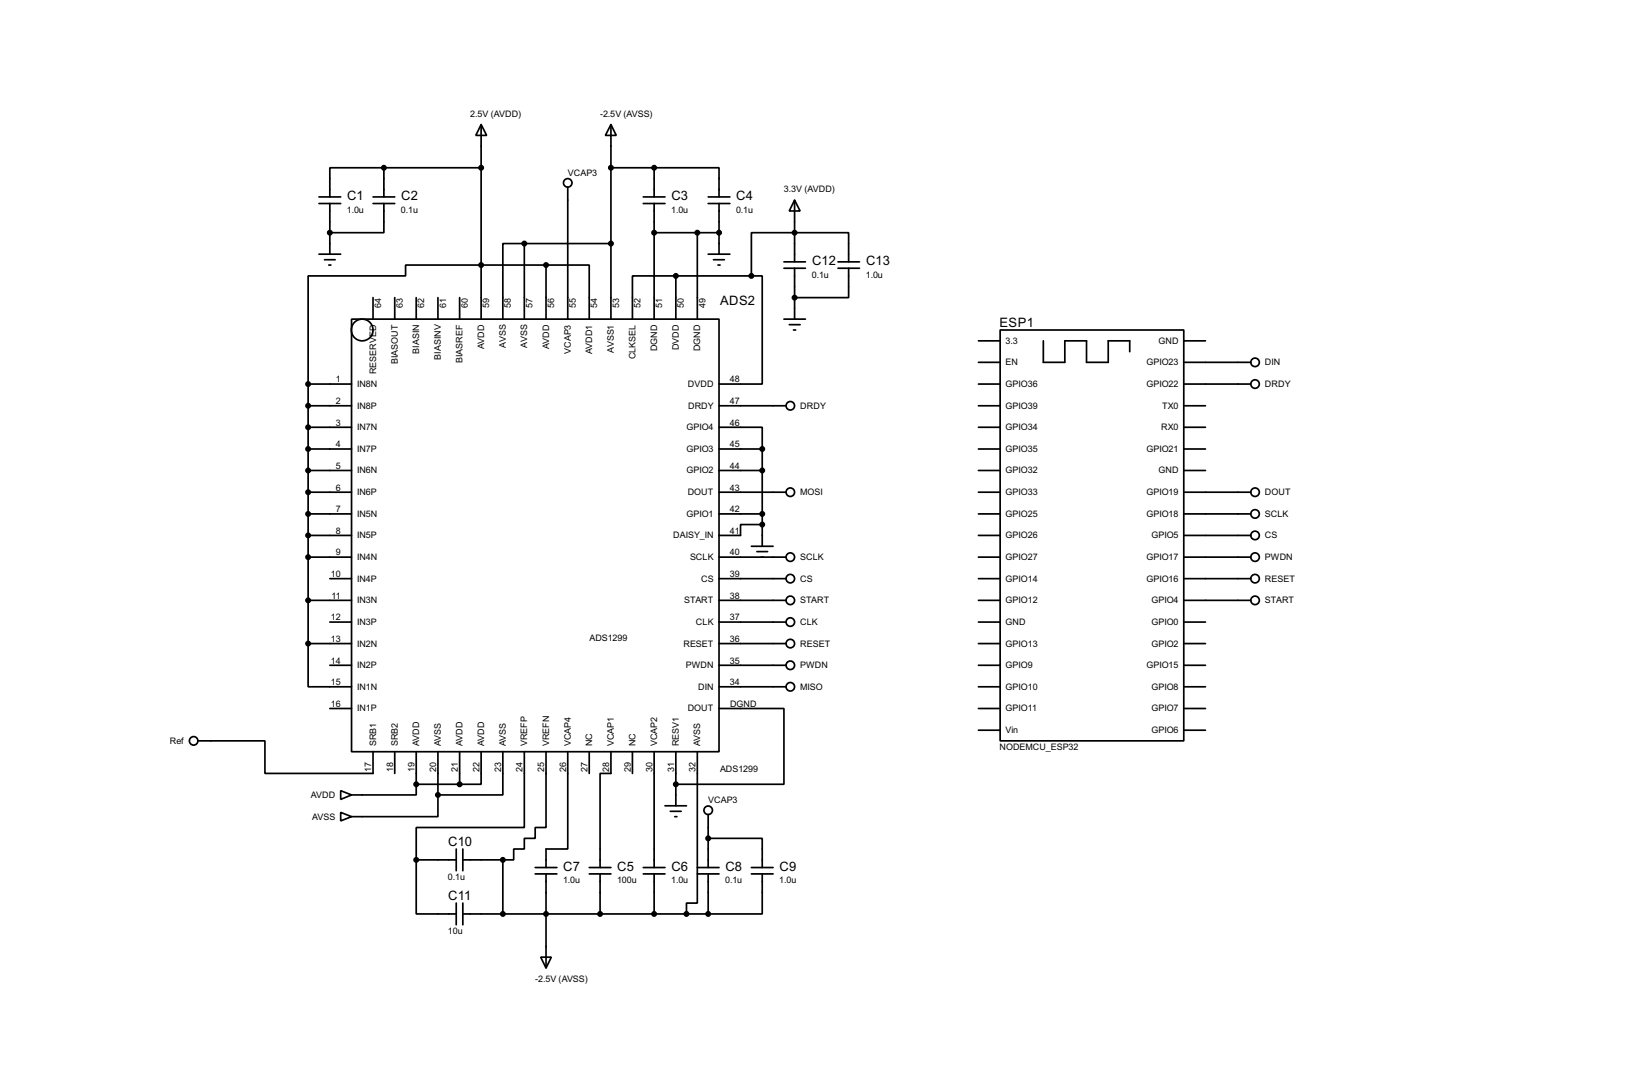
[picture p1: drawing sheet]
<svg xmlns="http://www.w3.org/2000/svg" width="383mm" height="256mm" viewBox="0 0 383 256" stroke-linecap="round" stroke-linejoin="round" font-family="sans-serif">
<g fill="none" stroke="#000" stroke-width=".4">
<path d="M90.2 39.4h-12.7v6.9M90.2 39.4v6.9M90.2 39.4h22.9M113.1 29.3l1.3 2.5h-2.6zM113.1 29.3v45.7M143.6 29.3l1.2 2.5h-2.5zM143.6 39.4h10.1M143.6 29.3v45.7M153.7 39.4h15.3v6.9M153.7 39.4v6.9M75 47.8h5.1M75 46.3h5.1"/>
<path d="M75 59.7h5.1M77.5 47.8v11.9M87.7 47.8h5.1M87.7 46.3h5.1M90.2 47.8v6.9h-12.7M123.2 57.2h-5v17.8M123.2 57.2h20.4M123.2 57.2v17.8M133.4 44v31M151.2 47.8h5.1M151.2 46.3h5.1M153.7 47.8v27.2"/>
<path d="M153.7 54.7h15.3M163.9 54.7v20.3M166.4 47.8h5.1M166.4 46.3h5.1M166.4 59.7h5.1M169 47.8v11.9M186.7 47l1.3 2.6h-2.5zM186.7 47v14.5M76.3 61h2.5M77.3 62.3h.5M82.6 75h86.4v101.6h-86.4zM87.7 69.9v5.1"/>
<path d="M92.8 69.9v5.1M97.8 69.9v5.1M102.9 69.9v5.1M108 69.9v5.1M128.3 62.3h-33v2.5h-22.9v25.4M128.3 62.3h10.2v12.7M128.3 62.3v12.7M158.8 64.8h-10.2v10.2M158.8 64.8v10.2M158.8 64.8h17.8M167.7 61h2.5M168.7 62.3h.5"/>
<path d="M176.6 64.8h2.5v25.4h-10.1M184.2 63h5.1M184.2 61.5h5.1M184.2 75h5.1M185.5 76.3h2.5M186.5 77.5h.5M186.7 63v12M196.9 63h5.1M196.9 61.5h5.1M199.4 61.5v-6.8h-22.8v10.1M199.4 63v6.9h-12.7M235 77.5h43.2v96.5h-43.2z"/>
<path d="M72.4 90.2h10.2M72.4 95.3h10.2M72.4 90.2v61M169 95.3h15.7M229.9 85.1h5.1M229.9 90.2h5.1M229.9 95.3h5.1M229.9 80.1h5.1M245.2 80.1v5h5v-5h5.1v5h5.1v-5h5.1v2.5M278.2 85.1h15.7M278.2 90.2h15.7M278.2 95.3h5.1"/>
<path d="M278.2 80.1h5.1M72.4 115.6h10.2M72.4 110.5h10.2M72.4 105.5h10.2M72.4 100.4h10.2M169 100.4h10.1v5.1M169 115.6h15.7M169 110.5h10.1M169 105.5h10.1M179.1 105.5v22.8M229.9 115.6h5.1M229.9 110.5h5.1"/>
<path d="M229.9 105.5h5.1M229.9 100.4h5.1M278.2 115.6h15.7M278.2 110.5h5.1M278.2 105.5h5.1M278.2 100.4h5.1M72.4 120.7h10.2M72.4 125.8h10.2M72.4 130.9h10.2M77.5 135.9h5.1M169 120.7h10.1M169 130.9h15.7"/>
<path d="M169 135.9h15.7M176.6 128.3h5.1M177.9 129.6h2.5M179.1 123.2h-5.1v2.6h-5M229.9 120.7h5.1M229.9 125.8h5.1M229.9 130.9h5.1M229.9 135.9h5.1M278.2 120.7h15.7M278.2 125.8h15.7M278.2 130.9h15.7M278.2 135.9h15.7"/>
<path d="M72.4 151.2v10.1h10.2M72.4 141h10.2M72.4 151.2h10.2M77.5 156.3h5.1M77.5 146.1h5.1M169 141h15.7M169 151.2h15.7M169 156.3h15.7M169 146.1h15.7M229.9 141h5.1M229.9 151.2h5.1M229.9 156.3h5.1"/>
<path d="M229.9 146.1h5.1M278.2 141h15.7M278.2 151.2h5.1M278.2 156.3h5.1M278.2 146.1h5.1M46.5 174h15.8v7.7h25.4v-5.1M77.5 166.4h5.1M92.8 176.6v5.1M97.8 176.6v7.6M102.9 176.6v10.1M108 176.6v7.6M113.1 176.6v7.6h-5.1"/>
<path d="M118.2 176.6v10.1h-15.3M123.2 176.6v17.8h-25.4v7.6M128.3 176.6v17.8h-2.5v2.5h-2.6v2.5h-2.5v2.6h-2.5M133.4 176.6v22.8h-5.1v4.4M138.5 176.6v5.1M143.6 176.6v5.1h-2.6v22.1M148.6 176.6v5.1M153.7 176.6v27.2M158.8 176.6v12.7M163.9 176.6v35.5h-2.6v2.6M169 166.4h15.2v17.8h-25.4M169 161.3h15.7"/>
<path d="M229.9 161.3h5.1M229.9 166.4h5.1M229.9 171.5h5.1M278.2 161.3h5.1M278.2 166.4h5.1M278.2 171.5h5.1M80.1 185.7l2.5 1-2.5 1.1zM80.1 190.8l2.5 1-2.5 1zM97.8 184.2v2.5h-15.2M97.8 184.2h10.2M102.9 186.7v5.1h-20.3M107.2 199.4v5.1"/>
<path d="M108.8 199.4v5.1M156.3 189.3h5M157.5 190.6h2.6M158.6 191.8h.5M166.4 196.9h12.7v6.9M166.4 191.3v12.5M97.8 202v12.7h9.4M97.8 202h9.4M107.2 212.1v5.1M108.8 214.7h57.6M108.8 202h9.4M108.8 212.1v5.1"/>
<path d="M118.2 202v12.7M125.8 205.3h5.1M125.8 203.8h5.1M128.3 205.3v22.1M138.5 205.3h5.1M138.5 203.8h5.1M141 205.3v9.4M151.2 205.3h5.1M151.2 203.8h5.1M153.7 205.3v9.4M163.9 205.3h5.1M163.9 203.8h5.1"/>
<path d="M166.4 205.3v9.4M176.6 205.3h5.1M176.6 203.8h5.1M179.1 205.3v9.4h-12.7M127.1 224.8h2.5l-1.3 2.6z"/>
<circle cx="133.4" cy="43" r="1"/>
<circle cx="85.1" cy="77.5" r="2.55"/>
<circle cx="185.7" cy="95.3" r="1"/>
<circle cx="294.9" cy="90.2" r="1"/>
<circle cx="294.9" cy="85.1" r="1"/>
<circle cx="185.7" cy="115.6" r="1"/>
<circle cx="294.9" cy="115.6" r="1"/>
<circle cx="185.7" cy="130.9" r="1"/>
<circle cx="185.7" cy="135.9" r="1"/>
<circle cx="294.9" cy="125.8" r="1"/>
<circle cx="294.9" cy="135.9" r="1"/>
<circle cx="294.9" cy="130.9" r="1"/>
<circle cx="294.9" cy="120.7" r="1"/>
<circle cx="185.7" cy="151.2" r="1"/>
<circle cx="185.7" cy="156.3" r="1"/>
<circle cx="185.7" cy="141" r="1"/>
<circle cx="185.7" cy="146.1" r="1"/>
<circle cx="294.9" cy="141" r="1"/>
<circle cx="45.5" cy="174" r="1"/>
<circle cx="185.7" cy="161.3" r="1"/>
<circle cx="166.4" cy="190.3" r="1"/>
</g>
<g fill="#000" stroke="#000" stroke-width=".4">
<circle cx="90.2" cy="39.4" r=".5"/>
<circle cx="113" cy="39.4" r=".5"/>
<circle cx="143.5" cy="39.4" r=".5"/>
<circle cx="153.7" cy="39.4" r=".5"/>
<circle cx="77.5" cy="54.7" r=".5"/>
<circle cx="123.2" cy="57.2" r=".5"/>
<circle cx="143.5" cy="57.2" r=".5"/>
<circle cx="153.7" cy="54.7" r=".5"/>
<circle cx="163.8" cy="54.7" r=".5"/>
<circle cx="168.9" cy="54.7" r=".5"/>
<circle cx="186.7" cy="54.7" r=".5"/>
<circle cx="113" cy="62.3" r=".5"/>
<circle cx="128.3" cy="62.3" r=".5"/>
<circle cx="158.8" cy="64.8" r=".5"/>
<circle cx="176.5" cy="64.8" r=".5"/>
<circle cx="186.7" cy="69.9" r=".5"/>
<circle cx="72.4" cy="95.3" r=".5"/>
<circle cx="72.4" cy="90.2" r=".5"/>
<circle cx="72.4" cy="115.6" r=".5"/>
<circle cx="72.4" cy="110.5" r=".5"/>
<circle cx="72.4" cy="105.5" r=".5"/>
<circle cx="72.4" cy="100.4" r=".5"/>
<circle cx="179.1" cy="110.5" r=".5"/>
<circle cx="179.1" cy="105.5" r=".5"/>
<circle cx="72.4" cy="130.9" r=".5"/>
<circle cx="72.4" cy="120.7" r=".5"/>
<circle cx="72.4" cy="125.8" r=".5"/>
<circle cx="179.1" cy="120.7" r=".5"/>
<circle cx="179.1" cy="123.2" r=".5"/>
<circle cx="72.4" cy="151.2" r=".5"/>
<circle cx="72.4" cy="141" r=".5"/>
<circle cx="97.8" cy="184.2" r=".5"/>
<circle cx="102.9" cy="186.7" r=".5"/>
<circle cx="108" cy="184.2" r=".5"/>
<circle cx="158.8" cy="184.2" r=".5"/>
<circle cx="166.4" cy="196.9" r=".5"/>
<circle cx="97.8" cy="202" r=".5"/>
<circle cx="118.1" cy="202" r=".5"/>
<circle cx="118.1" cy="214.7" r=".5"/>
<circle cx="128.3" cy="214.7" r=".5"/>
<circle cx="141" cy="214.7" r=".5"/>
<circle cx="153.7" cy="214.7" r=".5"/>
<circle cx="161.3" cy="214.7" r=".5"/>
<circle cx="166.4" cy="214.7" r=".5"/>
</g>
<g font-size="3.4">
<text x="81.6" y="47.1">C1</text>
<text x="94.3" y="47.1">C2</text>
<text x="157.8" y="47.1">C3</text>
<text x="173" y="47.1">C4</text>
<text x="190.8" y="62.2">C12</text>
<text x="203.5" y="62.2">C13</text>
<text x="169.2" y="71.6">ADS2</text>
<text x="234.9" y="76.7">ESP1</text>
<text x="105.3" y="198.6">C10</text>
<text x="132.4" y="204.5">C7</text>
<text x="145.1" y="204.5">C5</text>
<text x="157.8" y="204.5">C6</text>
<text x="170.5" y="204.5">C8</text>
<text x="183.2" y="204.5">C9</text>
<text x="105.3" y="211.3">C11</text>
</g>
<g font-size="2.4">
<text x="110.5" y="27.4">2.5V (AVDD)</text>
<text x="141" y="27.4">-2.5V (AVSS)</text>
<text x="133.4" y="41.3">VCAP3</text>
<text x="184.2" y="45.2">3.3V (AVDD)</text>
<text x="81.5" y="50">1.0u</text>
<text x="94.2" y="50">0.1u</text>
<text x="157.7" y="50">1.0u</text>
<text x="173" y="50">0.1u</text>
<text x="190.8" y="65.3">0.1u</text>
<text x="203.5" y="65.3">1.0u</text>
<text x="89.6" y="72.4" transform="rotate(-90 89.6 72.4)">64</text>
<text x="94.7" y="72.4" transform="rotate(-90 94.7 72.4)">63</text>
<text x="99.7" y="72.4" transform="rotate(-90 99.7 72.4)">62</text>
<text x="104.8" y="72.4" transform="rotate(-90 104.8 72.4)">61</text>
<text x="109.9" y="72.4" transform="rotate(-90 109.9 72.4)">60</text>
<text x="115" y="72.4" transform="rotate(-90 115 72.4)">59</text>
<text x="120.1" y="72.4" transform="rotate(-90 120.1 72.4)">58</text>
<text x="125.1" y="72.4" transform="rotate(-90 125.1 72.4)">57</text>
<text x="130.2" y="72.4" transform="rotate(-90 130.2 72.4)">56</text>
<text x="135.3" y="72.4" transform="rotate(-90 135.3 72.4)">55</text>
<text x="140.4" y="72.4" transform="rotate(-90 140.4 72.4)">54</text>
<text x="145.5" y="72.4" transform="rotate(-90 145.5 72.4)">53</text>
<text x="150.5" y="72.4" transform="rotate(-90 150.5 72.4)">52</text>
<text x="155.6" y="72.4" transform="rotate(-90 155.6 72.4)">51</text>
<text x="160.7" y="72.4" transform="rotate(-90 160.7 72.4)">50</text>
<text x="165.8" y="72.4" transform="rotate(-90 165.8 72.4)">49</text>
<text x="98.5" y="83.1" transform="rotate(-90 98.5 83.1)">BIASIN</text>
<text x="113.8" y="82" transform="rotate(-90 113.8 82)">AVDD</text>
<text x="118.9" y="81.7" transform="rotate(-90 118.9 81.7)">AVSS</text>
<text x="123.9" y="81.7" transform="rotate(-90 123.9 81.7)">AVSS</text>
<text x="129" y="82" transform="rotate(-90 129 82)">AVDD</text>
<text x="134.1" y="83.1" transform="rotate(-90 134.1 83.1)">VCAP3</text>
<text x="139.2" y="83.1" transform="rotate(-90 139.2 83.1)">AVDD1</text>
<text x="144.3" y="82.8" transform="rotate(-90 144.3 82.8)">AVSS1</text>
<text x="154.4" y="82.5" transform="rotate(-90 154.4 82.5)">DGND</text>
<text x="159.5" y="82.3" transform="rotate(-90 159.5 82.3)">DVDD</text>
<text x="164.6" y="82.5" transform="rotate(-90 164.6 82.5)">DGND</text>
<text x="236.3" y="80.8">3.3</text>
<text x="272.2" y="80.8">GND</text>
<text x="78.9" y="89.8">1</text>
<text x="88.4" y="87.9" transform="rotate(-90 88.4 87.9)">RESERVED</text>
<text x="93.5" y="85.5" transform="rotate(-90 93.5 85.5)">BIASOUT</text>
<text x="103.6" y="84.5" transform="rotate(-90 103.6 84.5)">BIASINV</text>
<text x="108.7" y="85.2" transform="rotate(-90 108.7 85.2)">BIASREF</text>
<text x="149.3" y="84.4" transform="rotate(-90 149.3 84.4)">CLKSEL</text>
<text x="171.5" y="89.8">48</text>
<text x="236.3" y="85.8">EN</text>
<text x="269.4" y="85.8">GPIO23</text>
<text x="297.2" y="85.8">DIN</text>
<text x="78.9" y="94.9">2</text>
<text x="83.9" y="90.9">IN8N</text>
<text x="161.6" y="90.9">DVDD</text>
<text x="171.5" y="94.9">47</text>
<text x="236.3" y="90.9">GPIO36</text>
<text x="269.4" y="90.9">GPIO22</text>
<text x="297.2" y="90.9">DRDY</text>
<text x="78.9" y="100">3</text>
<text x="83.9" y="96">IN8P</text>
<text x="83.9" y="101.1">IN7N</text>
<text x="161.3" y="101.1">GPIO4</text>
<text x="161.7" y="96">DRDY</text>
<text x="171.5" y="100">46</text>
<text x="188" y="96">DRDY</text>
<text x="236.3" y="96">GPIO39</text>
<text x="236.3" y="101.1">GPIO34</text>
<text x="272.8" y="101.1">RX0</text>
<text x="273" y="96">TX0</text>
<text x="78.9" y="105.1">4</text>
<text x="83.9" y="106.2">IN7P</text>
<text x="161.3" y="106.2">GPIO3</text>
<text x="171.5" y="105.1">45</text>
<text x="236.3" y="106.2">GPIO35</text>
<text x="269.4" y="106.2">GPIO21</text>
<text x="78.9" y="110.1">5</text>
<text x="83.9" y="111.2">IN6N</text>
<text x="161.3" y="111.2">GPIO2</text>
<text x="171.5" y="110.1">44</text>
<text x="236.3" y="111.2">GPIO32</text>
<text x="272.2" y="111.2">GND</text>
<text x="78.9" y="115.2">6</text>
<text x="83.9" y="116.3">IN6P</text>
<text x="161.6" y="116.3">DOUT</text>
<text x="171.5" y="115.2">43</text>
<text x="188" y="116.3">MOSI</text>
<text x="236.3" y="116.3">GPIO33</text>
<text x="269.4" y="116.3">GPIO19</text>
<text x="297.2" y="116.3">DOUT</text>
<text x="78.9" y="120.3">7</text>
<text x="78.9" y="125.4">8</text>
<text x="83.9" y="121.4">IN5N</text>
<text x="161.3" y="121.4">GPIO1</text>
<text x="171.5" y="120.3">42</text>
<text x="171.5" y="125.4">41</text>
<text x="236.3" y="121.4">GPIO25</text>
<text x="269.4" y="121.4">GPIO18</text>
<text x="297.2" y="121.4">SCLK</text>
<text x="78.9" y="130.5">9</text>
<text x="83.9" y="126.5">IN5P</text>
<text x="83.9" y="131.6">IN4N</text>
<text x="158.2" y="126.5">DAISY_IN</text>
<text x="162.1" y="131.6">SCLK</text>
<text x="171.5" y="130.5">40</text>
<text x="188" y="131.6">SCLK</text>
<text x="236.3" y="126.5">GPIO26</text>
<text x="236.3" y="131.6">GPIO27</text>
<text x="269.4" y="131.6">GPIO17</text>
<text x="270.5" y="126.5">GPIO5</text>
<text x="297.2" y="126.5">CS</text>
<text x="297.2" y="131.6">PWDN</text>
<text x="77.8" y="135.5">10</text>
<text x="83.9" y="136.6">IN4P</text>
<text x="164.7" y="136.6">CS</text>
<text x="171.5" y="135.5">39</text>
<text x="188" y="136.6">CS</text>
<text x="236.3" y="136.6">GPIO14</text>
<text x="269.4" y="136.6">GPIO16</text>
<text x="297.2" y="136.6">RESET</text>
<text x="77.9" y="140.6">11</text>
<text x="83.9" y="141.7">IN3N</text>
<text x="160.8" y="141.7">START</text>
<text x="171.5" y="140.6">38</text>
<text x="188" y="141.7">START</text>
<text x="236.3" y="141.7">GPIO12</text>
<text x="270.5" y="141.7">GPIO4</text>
<text x="297.2" y="141.7">START</text>
<text x="77.8" y="145.7">12</text>
<text x="83.9" y="146.8">IN3P</text>
<text x="163.5" y="146.8">CLK</text>
<text x="171.5" y="145.7">37</text>
<text x="188" y="146.8">CLK</text>
<text x="236.3" y="146.8">GND</text>
<text x="270.5" y="146.8">GPIO0</text>
<text x="77.8" y="150.8">13</text>
<text x="77.8" y="155.9">14</text>
<text x="83.9" y="151.9">IN2N</text>
<text x="138.5" y="150.5">ADS1299</text>
<text x="160.6" y="151.9">RESET</text>
<text x="171.5" y="150.8">36</text>
<text x="171.5" y="155.9">35</text>
<text x="188" y="151.9">RESET</text>
<text x="236.3" y="151.9">GPIO13</text>
<text x="270.5" y="151.9">GPIO2</text>
<text x="77.8" y="160.9">15</text>
<text x="83.9" y="157">IN2P</text>
<text x="161.1" y="157">PWDN</text>
<text x="171.5" y="160.9">34</text>
<text x="188" y="157">PWDN</text>
<text x="236.3" y="157">GPIO9</text>
<text x="269.4" y="157">GPIO15</text>
<text x="77.8" y="166">16</text>
<text x="83.9" y="162">IN1N</text>
<text x="83.9" y="167.1">IN1P</text>
<text x="161.6" y="167.1">DOUT</text>
<text x="164" y="162">DIN</text>
<text x="171.5" y="166">DGND</text>
<text x="188" y="162">MISO</text>
<text x="236.3" y="162">GPIO10</text>
<text x="236.3" y="167.1">GPIO11</text>
<text x="270.5" y="162">GPIO8</text>
<text x="270.5" y="167.1">GPIO7</text>
<text x="236.3" y="172.2">Vin</text>
<text x="270.5" y="172.2">GPIO6</text>
<text x="39.9" y="174.7">Ref</text>
<text x="88.4" y="175.3" transform="rotate(-90 88.4 175.3)">SRB1</text>
<text x="93.5" y="175.3" transform="rotate(-90 93.5 175.3)">SRB2</text>
<text x="98.5" y="175.3" transform="rotate(-90 98.5 175.3)">AVDD</text>
<text x="103.6" y="175.3" transform="rotate(-90 103.6 175.3)">AVSS</text>
<text x="108.7" y="175.3" transform="rotate(-90 108.7 175.3)">AVDD</text>
<text x="113.8" y="175.3" transform="rotate(-90 113.8 175.3)">AVDD</text>
<text x="118.9" y="175.3" transform="rotate(-90 118.9 175.3)">AVSS</text>
<text x="123.9" y="175.3" transform="rotate(-90 123.9 175.3)">VREFP</text>
<text x="129" y="175.3" transform="rotate(-90 129 175.3)">VREFN</text>
<text x="134.1" y="175.3" transform="rotate(-90 134.1 175.3)">VCAP4</text>
<text x="139.2" y="175.3" transform="rotate(-90 139.2 175.3)">NC</text>
<text x="144.3" y="175.3" transform="rotate(-90 144.3 175.3)">VCAP1</text>
<text x="149.3" y="175.3" transform="rotate(-90 149.3 175.3)">NC</text>
<text x="154.4" y="175.3" transform="rotate(-90 154.4 175.3)">VCAP2</text>
<text x="159.5" y="175.3" transform="rotate(-90 159.5 175.3)">RESV1</text>
<text x="164.6" y="175.3" transform="rotate(-90 164.6 175.3)">AVSS</text>
<text x="234.8" y="176.1">NODEMCU_ESP32</text>
<text x="87.3" y="181.4" transform="rotate(-90 87.3 181.4)">17</text>
<text x="92.4" y="181.4" transform="rotate(-90 92.4 181.4)">18</text>
<text x="97.4" y="181.4" transform="rotate(-90 97.4 181.4)">19</text>
<text x="102.5" y="181.4" transform="rotate(-90 102.5 181.4)">20</text>
<text x="107.6" y="181.4" transform="rotate(-90 107.6 181.4)">21</text>
<text x="112.7" y="181.4" transform="rotate(-90 112.7 181.4)">22</text>
<text x="117.8" y="181.4" transform="rotate(-90 117.8 181.4)">23</text>
<text x="122.8" y="181.4" transform="rotate(-90 122.8 181.4)">24</text>
<text x="127.9" y="181.4" transform="rotate(-90 127.9 181.4)">25</text>
<text x="133" y="181.4" transform="rotate(-90 133 181.4)">26</text>
<text x="138.1" y="181.4" transform="rotate(-90 138.1 181.4)">27</text>
<text x="143.2" y="181.4" transform="rotate(-90 143.2 181.4)">28</text>
<text x="148.2" y="181.4" transform="rotate(-90 148.2 181.4)">29</text>
<text x="153.3" y="181.4" transform="rotate(-90 153.3 181.4)">30</text>
<text x="158.4" y="181.4" transform="rotate(-90 158.4 181.4)">31</text>
<text x="163.5" y="181.4" transform="rotate(-90 163.5 181.4)">32</text>
<text x="169.2" y="181.2">ADS1299</text>
<text x="73" y="187.4">AVDD</text>
<text x="166.4" y="188.7">VCAP3</text>
<text x="73.3" y="192.5">AVSS</text>
<text x="105.3" y="206.6">0.1u</text>
<text x="132.3" y="207.5">1.0u</text>
<text x="145" y="207.5">100u</text>
<text x="157.7" y="207.5">1.0u</text>
<text x="170.4" y="207.5">0.1u</text>
<text x="183.1" y="207.5">1.0u</text>
<text x="105.3" y="219.3">10u</text>
<text x="125.8" y="230.6">-2.5V (AVSS)</text>
</g>
</svg>
